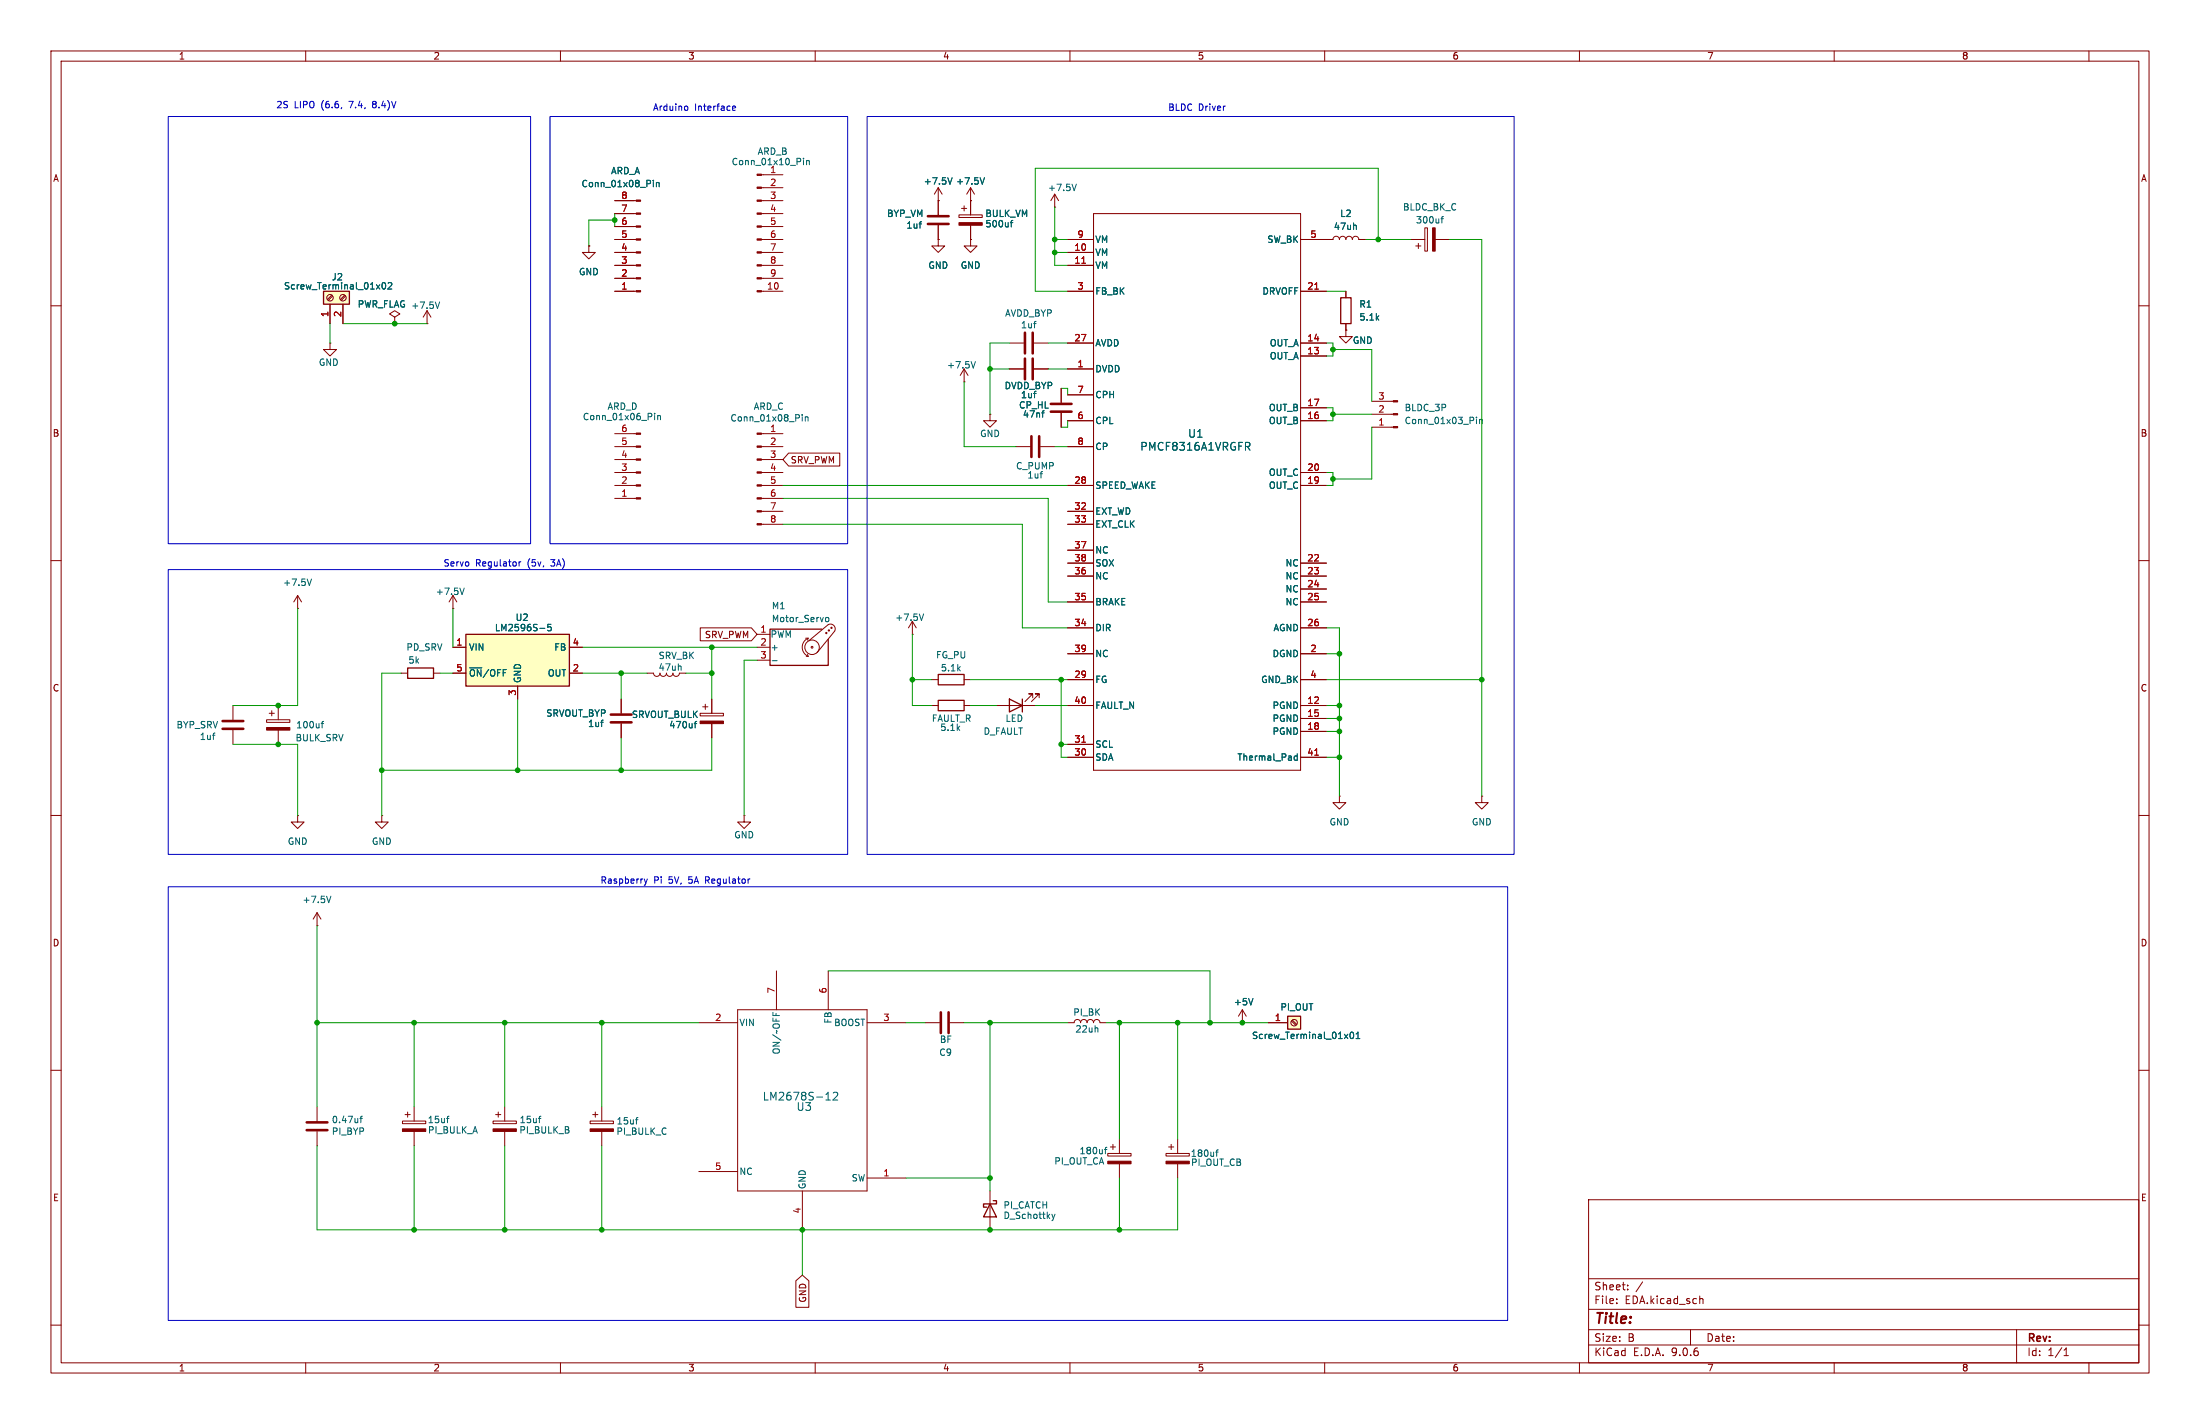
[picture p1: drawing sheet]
<svg xmlns="http://www.w3.org/2000/svg" width="432mm" height="279mm" viewBox="0 0 432 279" stroke-linecap="round" stroke-linejoin="round" font-family="sans-serif">
<g fill="none" stroke="#840000" stroke-width=".2">
<path d="M10 10h411.8v259.4h-411.8zM12 12h407.8v255.4h-407.8zM60 10v2M110 10v2M160 10v2M210 10v2M260 10v2M310 10v2M360 10v2M410 10v2M190.5 47v1.3h1.3l-1.3 1.2-1.3-1.2h1.3M190.5 47h.1"/>
<path d="M276.9 47h2.8M277.9 48.3h1M278.4 47.8v1M279.7 44.7h.5v4.6h-.5zM281.7 47h2.8M10 60h2M419.8 60h2M10 110h2M419.8 110h2M52.8 140h1M53.3 139.4v1.1M54.6 138.4v2.8"/>
<path d="M121.9 137.2v2.8M127 132.1h1.3a.64 .64 0 0 0 .6 .6 .64 .64 0 0 0 .6-.6 .64 .64 0 0 0 .7 .6 .64 .64 0 0 0 .6-.6 .64 .64 0 0 0 .6 .6 .64 .64 0 0 0 .7-.6 .64 .64 0 0 0 .6 .6 .64 .64 0 0 0 .6-.6h1.3M137.4 140h4.6v.5h-4.6zM137.9 138.7h1M138.4 138.2v1M139.7 137.2v2.8M182.9 138.4h1.2M182.9 133.4h1.2M189.2 138.4h1.3M189.2 133.4h1.3M195.6 138.4h7.6M202.7 136.9v-.8h-.8h.8l-1.5 1.6"/>
<path d="M204 136.9v-.8h-.8h.8l-1.6 1.6M10 160h2M52.3 141.2h4.6v.5h-4.6zM54.6 143.3v2.8M121.9 142v2.8M139.7 142v2.8M262.9 156.2v1.3h1.3l-1.3 1.3-1.3-1.3h1.3M262.9 156.2h.1M290.8 156.2v1.3h1.3l-1.3 1.3-1.2-1.3h1.2M290.8 156.2h.1M419.8 160h2M62.2 179.1l-.7 1.2"/>
<path d="M62.2 179.1l.8 1.2M62.2 179.1v2.5M146 160v1.3h1.3l-1.3 1.3-1.2-1.3h1.2M146 160h.1M62.2 181.6h.1M144.8 198.1h25.4v35.6h-25.4zM152.4 190.5v7.6M162.6 190.5v7.6M10 210h2M62.2 217.2v2.8M79 220h4.6v.5h-4.6zM79.5 218.7h1"/>
<path d="M80 218.2v1M81.3 217.2v2.8M96.8 220h4.5v.5h-4.5zM97.3 218.7h1M97.8 218.2v1M99.1 217.2v2.8M115.8 220h4.6v.5h-4.6zM116.3 218.7h1M116.8 218.2v1M118.1 217.2v2.8M137.2 200.7h7.6M170.2 200.7h7.6"/>
<path d="M181.6 200.7h2.8M186.4 200.7h2.8M419.8 210h2M62.2 222v2.8M81.3 222v2.8M99.1 222v2.8M118.1 222v2.8M137.2 229.9h7.6M157.5 233.7v7.6M170.2 231.1h7.6M194.3 233.7v7.6M217.4 226.3h4.6v.5h-4.6z"/>
<path d="M217.9 225h1M218.4 224.5v1.1M219.7 223.5v2.8M219.7 228.3v2.8M311.8 235.4h108v32h-108zM10 260h2M311.8 256.9h108M311.8 250.9h108M317.3 255.6v.2M317.3 254.9v.1M319.5 252.9v.2M319.5 252.2v.1"/>
<path d="M322.4 251.5l-1.3 1.9M333.6 254.9l.2-.1 .4 .1 .1 .9M419.8 260h2M60 267.4v2M110 267.4v2M160 267.4v2M210 267.4v2M260 267.4v2M310 267.4v2M311.8 263.9h108M311.8 260.9h108M331.8 260.9v3"/>
<path d="M360 267.4v2M395.8 260.9v6.5M405.1 266h.9M405.1 264.9l.4-.4v1.5M410 267.4v2"/>
</g>
<path d="M119.9 140.2h4.1M119.9 141.7h4.1M184.7 198.6v4.1M186.2 198.6v4.1M60.2 221.7h4.1M60.2 220.2h4.1" fill="none" stroke="#840000" stroke-width=".51"/>
<g fill="none" stroke="#006464" stroke-width=".2">
<path d="M282.8 42.9h.5M283.3 42.5l-.3 .2v1.1M133.5 130.7l.2 .2v.6M63 142h.5M63.5 141.5l-.3 .2v1.1M117.9 141.7h.5M136.3 142h.4M136.4 141.7v1.1M65 175.8l-.5 1.3M151.7 198.7v.6M70.6 219.4h.5M71.1 219l-.3 .2v1.1"/>
<path d="M87.6 219.4h.5M88.1 219l-.2 .1M105.7 219.4h.5M106.2 219l-.3 .1M124.7 219.7h.5M125.2 219.3h-.2M162.1 215.8h.9M162.4 214.5l.1-.2v1.5M163.6 214.5l.5-.2 .2 .2 .1 .2-.9 1.1h.9M206.5 238.2l.3 .9M206.8 239.1l-.3 .4M207.1 238.2l-.3 .9"/>
<path d="M216.8 225.5h.5M217.3 225.1l-.3 .2v1.1"/>
</g>
<g fill="#840000" stroke="#840000" stroke-width=".2">
<path d="M52.3 142.7h4.6v.6h-4.6z"/>
<path d="M137.4 141.5h4.6v.5h-4.6z"/>
<path d="M79 221.5h4.6v.5h-4.6z"/>
<path d="M217.4 227.8h4.6v.5h-4.6z"/>
<path d="M96.8 221.5h4.5v.5h-4.5z"/>
<path d="M115.8 221.5h4.6v.5h-4.6z"/>
<path d="M281.2 44.7h.5v4.6h-.5z"/>
</g>
<path d="M184.1 137.4h5.1v2h-5.1zM184.1 132.3h5.1v2.1h-5.1zM198.1 137.2l2.6 1.2-2.6 1.3zM200.7 137.2v2.5M194.3 236.2l1.3 2.6h-2.6zM194.9 235.6h.7v.6h-2.6v.7h.7" fill="none" stroke="#840000" stroke-width=".25"/>
<path d="M252.7 199.4h2.6v2.5h-2.6z" fill="#ffffc2"/>
<path d="M263.1 58.4h2.1v5.1h-2.1zM80 131.1h5.1v2h-5.1zM161.3 123.4h-10.2v7.2h11.5v-5.1M252.7 199.4h2.6v2.5h-2.6z" fill="none" stroke="#840000" stroke-width=".25"/>
<g fill="none" stroke="#840000" stroke-width=".2">
<path d="M184.1 39.4h.1M184.1 36.8l-.7 1.3M184.1 36.8l.8 1.3M184.1 36.8v5.4M190.5 39.4h.1M190.5 36.8l-.8 1.3M190.5 36.8l.8 1.3M190.5 36.8v5.4M184.1 47v1.3h1.3l-1.3 1.2-1.2-1.2h1.2M184.1 47h.1M184.1 44.2v2.8M188.2 42.2h4.6v.5h-4.6z"/>
<path d="M188.7 40.9h1M189.2 40.4v1M190.5 44.2v2.8M264.2 57.2v1.2M189.2 74.9h.1M189.2 72.4l-.7 1.3M189.2 72.4l.8 1.3M189.2 72.4v2.5M198.1 67.3h2.8M198.1 72.4h2.8M202.9 67.3h2.8M202.9 72.4h2.8"/>
<path d="M264.2 64.8v1.2h1.2l-1.2 1.3-1.3-1.3h1.3M264.2 64.8h.1M264.2 63.5v1.3M269.2 78.7h4.3M194.3 81.3v1.3h1.3l-1.3 1.2-1.3-1.2h1.3M194.3 81.3h.1M199.4 87.6h2.8M204.2 87.6h2.8M269.2 83.8h4.3M269.2 81.3h4.3M58.4 119.4h.1M58.4 116.8l-.7 1.3"/>
<path d="M58.4 116.8l.8 1.3M58.4 116.8v2.6M45.7 138.4v2.8M78.7 132.1h1.3M85.1 132.1h1.3M148.6 124.5h2.5M148.6 127h2.5M148.6 129.5h2.5M158.1 125.2h.5M158.2 128.8h.4M158.5 128.4l.1 .4M158.6 125.2a1.94 1.94 0 0 0-1.1 1.8 1.94 1.94 0 0 0 1.1 1.8"/>
<path d="M158.6 125.2l-.1 .4M163.8 123.8a.94 .94 0 0 0-.1-1.1 .94 .94 0 0 0-1.1-.1l-3.9 3.1M163.8 123.8l-3.4 4.2M179.1 124.5h.1M179.1 121.9l-.8 1.3M179.1 121.9l.7 1.3M179.1 121.9v2.6M45.7 143.3v2.8M58.4 160v1.3h1.3l-1.3 1.3-1.3-1.3h1.3M58.4 160h.1M74.9 160v1.3h1.3l-1.3 1.3-1.2-1.3h1.2M74.9 160h.1"/>
<path d="M243.8 198.1l-.7 1.3M243.8 198.1l.8 1.3M243.8 198.1v2.6M209.5 200.7l1.3-.1a.63 .63 0 0 1 .7-.6 .63 .63 0 0 1 .6 .7v-.1a.63 .63 0 0 1 .6-.6 .63 .63 0 0 1 .7 .7v-.1a.63 .63 0 0 1 .6-.6 .63 .63 0 0 1 .6 .7v-.1a.63 .63 0 0 1 .7-.6 .63 .63 0 0 1 .6 .7h1.3M243.8 200.7h.1M248.9 200.7h3.8M253.5 200.3l.8 .9M253.6 200.2l.9 .8M228.9 226.3h4.5v.5h-4.5zM229.4 225h1M229.9 224.5v1.1M231.1 223.5v2.8"/>
<path d="M231.1 228.3v2.8"/>
<circle cx="159.4" cy="127" r=".18"/>
<circle cx="159.4" cy="127" r="1.42"/>
<circle cx="162.2" cy="124.2" r=".13"/>
<circle cx="162.7" cy="123.7" r=".13"/>
<circle cx="163.2" cy="123.2" r=".13"/>
<circle cx="254" cy="200.7" r=".63"/>
</g>
<g fill="none" stroke="#006464" stroke-width=".2">
<path d="M186.9 34.9l-.5 1.2M193.2 34.9l-.4 1.2M180.4 43.9h.5M198.3 43.7h.5M198.5 43.4v1.1M191.4 70.9l-.4 1.3M202.9 63.5h.5M289.8 81.9v.1M289.8 82.3v.8M290.4 82.3v.8M290.4 82.4l.5-.1v.8M61.1 113.6l-.4 1.3"/>
<path d="M151.6 129.6h.9M162 121.4l.3-.3 .4 .3-.1 .5-.3 .1-.3-.3M181.3 120.5l-.4 1.2M41.7 144.3h.5M245.9 195.9l-.4 1.3M215.3 201.7l.2 .1v.7M263.9 202.9l.6 .9M264.5 202.9l-.6 .9M265.1 202.6l.2-.1a.68 .68 0 0 1 .4 .6 .68 .68 0 0 1-.4 .7l-.3-.5zM266.2 203.8h.7M266.2 202.9l.3-.4v1.3M238.6 226h.5"/>
<path d="M239.1 225.6l-.3 .2v1.1"/>
</g>
<g fill="#840000" stroke="#840000" stroke-width=".2">
<path d="M273.5 83.7h.8v.2h-.8z"/>
<path d="M273.5 81.2h.8v.2h-.8z"/>
<path d="M273.5 78.6h.8v.3h-.8z"/>
<path d="M228.9 227.8h4.5v.5h-4.5z"/>
<path d="M188.2 43.7h4.6v.5h-4.6z"/>
</g>
<path d="M182.1 43.9h4.1M182.1 42.4h4.1M201.2 65.3v4M201.2 70.4v4M202.7 65.3v4M202.7 70.4v4M202.4 85.6v4.1M204 85.6v4.1M43.7 143h4.1M43.7 141.5h4.1" fill="none" stroke="#840000" stroke-width=".51"/>
<path d="M91.4 124.5h20.4v10.1h-20.4z" fill="#ffffc2"/>
<path d="M91.4 124.5h20.4v10.1h-20.4z" fill="none" stroke="#840000" stroke-width=".25"/>
<path d="M77.5 62.2l1-.6-1-.6-1 .6 1 .6v1.3M77.5 63.5h.1M88.9 119.4h.1M88.9 116.8l-.8 1.3M88.9 116.8l.8 1.3M88.9 116.8v2.6M88.9 127h2.5M88.9 132.1h2.5M101.6 134.6v2.6M111.8 127h2.5M111.8 132.1h2.5" fill="none" stroke="#840000" stroke-width=".2"/>
<path d="M91.1 115.4l-.4 1.3M106 123.3h.9M108.1 122.5h-.6v.6l.2-.1h.4l.1 .2-.1 .4-.1 .2-.5-.2" fill="none" stroke="#006464" stroke-width=".2"/>
<path d="M63.5 57.2h5.1v2.5h-5.1z" fill="#ffffc2"/>
<path d="M63.5 57.2h5.1v2.5h-5.1z" fill="none" stroke="#840000" stroke-width=".25"/>
<g fill="none" stroke="#840000" stroke-width=".2">
<path d="M120.6 39.4h4.3M149.5 34.3h4.2M149.5 36.8h4.2M149.5 39.4h4.2M184.1 39.4h.1M184.1 39.4v2.8M190.5 39.4h.1M190.5 39.4v2.8M207 38.1l-.8 1.3M207 38.1l.8 1.3M207 38.1v2.5M64.8 59.7v3.8"/>
<path d="M65.1 57.9l-.8 .9M65.3 58.1l-.9 .9M67.3 59.7v3.8M67.6 57.9l-.8 .9M67.8 58.1l-.8 .9M115.6 48.3v1.2h1.2l-1.2 1.3-1.3-1.3h1.3M115.6 48.3h.1M120.6 41.9h4.3M120.6 44.5h4.3M120.6 47h4.3M120.6 49.5h4.3M120.6 52.1h4.3"/>
<path d="M120.6 54.6h4.3M120.6 57.2h4.3M149.5 41.9h4.2M149.5 44.5h4.2M149.5 47h4.2M149.5 49.5h4.2M149.5 52.1h4.2M149.5 54.6h4.2M149.5 57.2h4.2M184.1 47h.1M184.1 44.2v2.8M190.5 47h.1"/>
<path d="M190.5 44.2v2.8M207 40.6h.1M209.5 47h5.1M209.5 49.5h5.1M209.5 52.1h5.1M209.5 57.2h5.1M214.6 41.9h40.7v109.2h-40.7zM255.3 47l6.3-.1a.63 .63 0 0 1 .7-.5 .63 .63 0 0 1 .6 .6v-.1a.63 .63 0 0 1 .7-.5 .63 .63 0 0 1 .6 .6v-.1a.63 .63 0 0 1 .6-.5 .63 .63 0 0 1 .6 .6v-.1a.63 .63 0 0 1 .7-.5 .63 .63 0 0 1 .6 .6h1.3M255.3 57.2h5M264.2 57.2v1.2M64.8 67.3v1.3h1.2l-1.2 1.3-1.3-1.3h1.3M64.8 67.3h.1"/>
<path d="M77.5 63.5h.1M83.8 63.5h.1M83.8 61l-.7 1.2M83.8 61l.8 1.2M83.8 61v2.5M198.1 72.4h2.8M202.9 72.4h2.8M208.3 76.2v2.8M209.5 67.3h5.1M209.5 72.4h5.1M209.5 77.5h5.1M255.3 67.3h5"/>
<path d="M255.3 69.9h5M264.2 64.8h.1M264.2 63.5v1.3M120.6 97.8h4.3M120.6 95.3h4.3M120.6 92.7h4.3M120.6 90.2h4.3M120.6 87.6h4.3M120.6 85.1h4.3M149.5 97.8h4.2M149.5 95.3h4.2M149.5 92.7h4.2"/>
<path d="M149.5 90.2h4.2M149.5 87.6h4.2M149.5 85.1h4.2M154.8 88.9h10v2.5h-10l-1.1-1.2zM208.3 81v2.8M209.5 95.3h5.1M209.5 87.6h5.1M209.5 82.6h5.1M255.3 95.3h5M255.3 92.7h5M255.3 82.6h5M255.3 80h5"/>
<path d="M149.5 100.3h4.2M149.5 102.9h4.2M209.5 100.3h5.1M209.5 102.9h5.1M209.5 108h5.1M209.5 110.5h5.1M209.5 113h5.1M209.5 118.1h5.1M255.3 110.5h5M255.3 113h5M255.3 118.1h5M255.3 115.6h5"/>
<path d="M88.9 127h2.5M88.9 132.1h2.5M101.6 134.6v2.6M111.8 127h2.5M111.8 132.1h2.5M121.9 137.2v2.8M137.4 123.2h10.1l1.1 1.3-1.1 1.2h-10.1zM139.7 137.2v2.8M209.5 123.2h5.1M209.5 128.3h5.1M209.5 133.4h5.1M209.5 138.4h5.1"/>
<path d="M255.3 123.2h5M255.3 128.3h5M255.3 133.4h5M255.3 138.4h5M121.9 142v2.8M139.7 142v2.8M209.5 146.1h5.1M209.5 148.6h5.1M255.3 148.6h5M255.3 141h5M255.3 143.5h5M243.8 200.7h.1"/>
<path d="M248.9 200.7h3.8M156.2 251.3l1.3-1.1 1.3 1.1v5.2h-2.6z"/>
<circle cx="64.8" cy="58.4" r=".63"/>
<circle cx="67.3" cy="58.4" r=".63"/>
</g>
<g fill="none" stroke="#006464" stroke-width=".2">
<path d="M128.2 35.4v.1M128.2 35.8v.8M128.8 35.8v.8M128.8 35.9h.5l.1 .7M157.7 31.1v.1M157.7 31.5v.8M158.3 31.5v.8M158.3 31.6l.5-.1 .1 .8M186.9 34.9l-.5 1.2M193.2 34.9l-.4 1.2M211.3 36.1l-.5 1.3M75.1 55.5l.2-.1a.68 .68 0 0 1 .4 .7 .68 .68 0 0 1-.4 .6 .84 .84 0 0 1-.2-1.2z"/>
<path d="M76.2 55.6l.5-.2 .2 .4-.8 .9h.8M86.3 59.3l-.4 1.2M180.4 43.9h.5M198.3 43.7h.5M198.5 43.4v1.1M266 44.2l.2 .2v.6M128.5 81.1v.1M128.5 81.5v.9M129.1 81.5v.9M129.1 81.6h.5v.8M157.4 81.4v.1M157.4 81.8v.8"/>
<path d="M158.1 81.8v.8M158.1 81.9l.4-.1 .1 .8M244.8 87.6l.5 .7M245 86.8l.3 .3v.4l-.3 .1M106 123.3h.9M108.1 122.5h-.6v.6l.2-.1h.4l.1 .2-.1 .4-.1 .2-.5-.2M117.9 141.7h.5M136.3 142h.4M136.4 141.7v1.1M254.6 147.9v1.3M254.6 148.4l-.3-.1-.3 .3 .1 .5h.5M245.9 195.9l-.4 1.3"/>
<path d="M263.9 202.9l.6 .9M264.5 202.9l-.6 .9M265.1 202.6l.2-.1a.68 .68 0 0 1 .4 .6 .68 .68 0 0 1-.4 .7l-.3-.5zM266.2 203.8h.7M266.2 202.9l.3-.4v1.3"/>
</g>
<g fill="#840000" stroke="#840000" stroke-width=".2">
<path d="M148.6 34.2h.9v.2h-.9z"/>
<path d="M148.6 36.7h.9v.3h-.9z"/>
<path d="M148.6 39.2h.9v.3h-.9z"/>
<path d="M148.6 41.8h.9v.2h-.9z"/>
<path d="M148.6 44.3h.9v.3h-.9z"/>
<path d="M148.6 46.9h.9v.2h-.9z"/>
<path d="M148.6 49.4h.9v.3h-.9z"/>
<path d="M148.6 51.9h.9v.3h-.9z"/>
<path d="M148.6 54.5h.9v.2h-.9z"/>
<path d="M148.6 57h.9v.3h-.9z"/>
<path d="M124.9 97.7h.8v.2h-.8z"/>
<path d="M124.9 95.1h.8v.3h-.8z"/>
<path d="M124.9 92.6h.8v.2h-.8z"/>
<path d="M124.9 90h.8v.3h-.8z"/>
<path d="M124.9 87.5h.8v.3h-.8z"/>
<path d="M124.9 85h.8v.2h-.8z"/>
<path d="M124.9 57h.8v.3h-.8z"/>
<path d="M124.9 54.5h.8v.2h-.8z"/>
<path d="M124.9 51.9h.8v.3h-.8z"/>
<path d="M124.9 49.4h.8v.3h-.8z"/>
<path d="M124.9 46.9h.8v.2h-.8z"/>
<path d="M124.9 44.3h.8v.3h-.8z"/>
<path d="M124.9 41.8h.8v.2h-.8z"/>
<path d="M124.9 39.2h.8v.3h-.8z"/>
<path d="M148.6 85h.9v.2h-.9z"/>
<path d="M148.6 87.5h.9v.3h-.9z"/>
<path d="M148.6 90h.9v.3h-.9z"/>
<path d="M148.6 92.6h.9v.2h-.9z"/>
<path d="M148.6 95.1h.9v.3h-.9z"/>
<path d="M148.6 97.7h.9v.2h-.9z"/>
<path d="M148.6 100.2h.9v.3h-.9z"/>
<path d="M148.6 102.7h.9v.3h-.9z"/>
</g>
<path d="M212.3 51.7h.8M258.1 56.7h.7M212.3 145.6h.8M258.1 148.2h.7" fill="none" stroke="#a90000" stroke-width=".2"/>
<path d="M206.2 79.2h4.1M206.2 80.8h4.1" fill="none" stroke="#840000" stroke-width=".51"/>
<g fill="none" stroke="#009600" stroke-width=".2">
<path d="M120.6 43.2h-5v5.1M120.6 41.9v2.6M207 49.5h2.5M207 47h2.5M207 40.6v11.5h2.5M260.3 57.2h3.9M268 47h8.9M270.5 47v-14h-67.3v24.2h6.3M284.5 47h6.3v109.2M64.8 63.5v3.8M67.3 63.5h16.5M189.2 74.9v12.7h10.2"/>
<path d="M194.3 72.4h3.8M198.1 67.3h-3.8v14M205.7 67.3h3.8M205.7 72.4h3.8M208.3 76.2h1.2v1.3M260.3 67.3h1.3v2.6h-1.3M261.6 68.6h7.6v10.1M153.7 95.3h55.8M153.7 97.8h52v20.3h3.8M207 87.6h2.5M209.5 82.6v1.2h-1.2M260.3 92.7h1.3v2.6h-1.3"/>
<path d="M260.3 80h1.3v2.6h-1.3M261.6 81.3h7.6M269.2 83.8v10.2h-7.6M58.4 119.4v19h-12.7M88.9 119.4v7.6M153.7 102.9h47v20.3h8.8M78.7 132.1h-3.8v27.9M86.4 132.1h2.5M101.6 137.2v13.9M114.3 132.1h12.7M114.3 127h34.3M121.9 132.1v5.1"/>
<path d="M134.6 132.1h5.1M139.7 127v10.2M148.6 129.5h-2.6v30.5M179.1 124.5v13.9h3.8M179.1 133.4h3.8M190.5 138.4h5.1M190.5 133.4h19M203.2 138.4h6.3M208.3 133.4v15.2h1.2M260.3 123.2h2.6v33M260.3 138.4h2.6M260.3 133.4h30.5"/>
<path d="M260.3 128.3h2.6M45.7 146.1h12.7v13.9M121.9 144.8v6.3M139.7 144.8v6.3h-64.8M208.3 146.1h1.2M260.3 141h2.6M260.3 148.6h2.6M260.3 143.5h2.6M62.2 181.6v35.6M162.6 190.5h74.9v10.2M62.2 200.7h75M81.3 200.7v16.5"/>
<path d="M99.1 200.7v16.5M118.1 200.7v16.5M177.8 200.7h3.8M189.2 200.7h20.3M194.3 200.7v33M217.2 200.7h31.7M219.7 200.7v22.8M231.1 200.7v22.8M62.2 224.8v16.5h168.9v-10.2M81.3 224.8v16.5M99.1 224.8v16.5M118.1 224.8v16.5"/>
<path d="M177.8 231.1h16.5M219.7 231.1v10.2M157.5 241.3v8.9"/>
</g>
<g fill="none" stroke="#0000c2" stroke-width=".2">
<path d="M33 22.9h71.1v83.8h-71.1zM107.9 22.9h58.5v83.8h-58.5zM134.6 20.8l.4 .3-.1 .4-.3 .2M143.8 21.2l.6-.1-.1-.2-.3-.1-.2 .2v.6h.5M170.2 22.9h127v144.7h-127zM33 111.8h133.4v55.8h-133.4zM101.9 110.2v.9M102.2 110.2l-.3 .3M33 174h262.9v85.1h-262.9zM126.4 172.5l.4 .8M126.8 173.3l-.4 .4M127.1 172.5l-.3 .8"/>
<path d="M147.1 172.5h.1"/>
</g>
<g fill="#009600" stroke="#009600" stroke-width=".2">
<circle cx="139.7" cy="127" r=".46"/>
<circle cx="121.9" cy="151.1" r=".46"/>
<circle cx="179.1" cy="133.4" r=".46"/>
<circle cx="139.7" cy="132.1" r=".46"/>
<circle cx="121.9" cy="132.1" r=".46"/>
<circle cx="194.3" cy="231.1" r=".46"/>
<circle cx="194.3" cy="200.7" r=".46"/>
<circle cx="219.7" cy="200.7" r=".46"/>
<circle cx="243.8" cy="200.7" r=".46"/>
<circle cx="237.5" cy="200.7" r=".46"/>
<circle cx="231.1" cy="200.7" r=".46"/>
<circle cx="219.7" cy="241.3" r=".46"/>
<circle cx="194.3" cy="241.3" r=".46"/>
<circle cx="81.3" cy="241.3" r=".46"/>
<circle cx="99.1" cy="241.3" r=".46"/>
<circle cx="81.3" cy="200.7" r=".46"/>
<circle cx="99.1" cy="200.7" r=".46"/>
<circle cx="118.1" cy="241.3" r=".46"/>
<circle cx="118.1" cy="200.7" r=".46"/>
<circle cx="62.2" cy="200.7" r=".46"/>
<circle cx="157.5" cy="241.3" r=".46"/>
<circle cx="290.8" cy="133.4" r=".46"/>
<circle cx="208.3" cy="133.4" r=".46"/>
<circle cx="208.3" cy="146.1" r=".46"/>
<circle cx="262.9" cy="141" r=".46"/>
<circle cx="262.9" cy="138.4" r=".46"/>
<circle cx="262.9" cy="143.5" r=".46"/>
<circle cx="262.9" cy="148.6" r=".46"/>
<circle cx="207" cy="49.5" r=".46"/>
<circle cx="194.3" cy="72.4" r=".46"/>
<circle cx="207" cy="47" r=".46"/>
<circle cx="261.6" cy="94" r=".46"/>
<circle cx="261.6" cy="68.6" r=".46"/>
<circle cx="261.6" cy="81.3" r=".46"/>
<circle cx="270.5" cy="47" r=".46"/>
<circle cx="54.6" cy="146.1" r=".46"/>
<circle cx="54.6" cy="138.4" r=".46"/>
<circle cx="74.9" cy="151.1" r=".46"/>
<circle cx="101.6" cy="151.1" r=".46"/>
<circle cx="120.6" cy="43.2" r=".46"/>
<circle cx="77.5" cy="63.5" r=".46"/>
<circle cx="262.9" cy="128.3" r=".46"/>
</g>
<text font-size="2.8" fill="#840000" x="312.8" y="260.3">Title:</text>
<g font-size="2.1" fill="#006464">
<text x="223.7" y="88.6">PMCF8316A1VRGFR</text>
<text x="233.1" y="86.1">U1</text>
<text x="149.6" y="216.1">LM2678S-12</text>
<text x="156.3" y="218.2">U3</text>
</g>
<g font-size="2.1" fill="#840000">
<text x="312.8" y="256.1">File:</text>
<text x="312.8" y="253.4">Sheet:</text>
<text x="318.9" y="256.1">EDA.kicad_sch</text>
<text x="312.8" y="263.5">Size:</text>
<text x="319.5" y="263.5">B</text>
<text x="334.8" y="263.5">Date:</text>
<text x="397.8" y="263.7">Rev:</text>
<text x="312.8" y="266.3">KiCad</text>
<text x="320.5" y="266.3">E.D.A.</text>
<text x="328.1" y="266.3">9.0.6</text>
<text x="397.8" y="266.3">Id:</text>
<text x="401.9" y="266.3">1/1</text>
</g>
<g font-size="1.8" fill="#840000">
<text x="35" y="11.9">1</text>
<text x="85" y="11.9">2</text>
<text x="135" y="11.9">3</text>
<text x="185" y="11.9">4</text>
<text x="235" y="11.9">5</text>
<text x="285" y="11.9">6</text>
<text x="335" y="11.9">7</text>
<text x="385" y="11.9">8</text>
<text x="10.3" y="35.9">A</text>
<text x="420.1" y="35.9">A</text>
<text x="10.3" y="85.9">B</text>
<text x="420.1" y="85.9">B</text>
<text x="155.1" y="91.1">SRV_PWM</text>
<text x="138.2" y="125.4">SRV_PWM</text>
<text x="10.3" y="135.9">C</text>
<text x="420.1" y="135.9">C</text>
<text x="10.3" y="185.9">D</text>
<text x="420.1" y="185.9">D</text>
<text x="10.3" y="235.9">E</text>
<text x="420.1" y="235.9">E</text>
<text x="158.4" y="255.7" transform="rotate(-90 158.4 255.7)">GND</text>
<text x="35" y="269.3">1</text>
<text x="85" y="269.3">2</text>
<text x="135" y="269.3">3</text>
<text x="185" y="269.3">4</text>
<text x="235" y="269.3">5</text>
<text x="285" y="269.3">6</text>
<text x="335" y="269.3">7</text>
<text x="385" y="269.3">8</text>
</g>
<g font-size="1.8" fill="#0000c2">
<text x="54.1" y="21.4">2S</text>
<text x="57.7" y="21.4">LIPO</text>
<text x="63.1" y="21.4">(6.6,</text>
<text x="68.8" y="21.4">7.4,</text>
<text x="73.6" y="21.4">8.4)V</text>
<text x="128.1" y="21.9">Arduino</text>
<text x="136.3" y="21.9">Interface</text>
<text x="229.2" y="21.9">BLDC</text>
<text x="235.2" y="21.9">Driver</text>
<text x="87" y="111.4">Servo</text>
<text x="93.3" y="111.4">Regulator</text>
<text x="103.6" y="111.4">(5v,</text>
<text x="108.4" y="111.4">3A)</text>
<text x="117.8" y="173.6">Raspberry</text>
<text x="128.3" y="173.6">Pi</text>
<text x="131.4" y="173.6">5V,</text>
<text x="135.4" y="173.6">5A</text>
<text x="138.9" y="173.6">Regulator</text>
</g>
<g font-size="1.8" fill="#006464">
<text x="119.8" y="34.4">ARD_A</text>
<text x="143.5" y="32.6">Conn_01x10_Pin</text>
<text x="148.6" y="30.6">ARD_B</text>
<text x="151.1" y="34">1</text>
<text x="114" y="36.9">Conn_01x08_Pin</text>
<text x="181.2" y="36.4">+7.5V</text>
<text x="187.6" y="36.4">+7.5V</text>
<text x="205.6" y="37.7">+7.5V</text>
<text x="275.3" y="41.5">BLDC_BK_C</text>
<text x="174" y="42.8">BYP_VM</text>
<text x="177.8" y="45.1">1uf</text>
<text x="193.3" y="42.8">BULK_VM</text>
<text x="193.3" y="44.8">500uf</text>
<text x="214.9" y="47.9">VM</text>
<text x="248.6" y="47.9">SW_BK</text>
<text x="261.7" y="45.3">47uh</text>
<text x="262.9" y="42.8">L2</text>
<text x="277.8" y="44">300uf</text>
<text x="182.1" y="52.9">GND</text>
<text x="188.5" y="52.9">GND</text>
<text x="214.9" y="50.4">VM</text>
<text x="214.9" y="52.9">VM</text>
<text x="55.6" y="57">Screw_Terminal_01x02</text>
<text x="65" y="55.2">J2</text>
<text x="113.5" y="54.2">GND</text>
<text x="214.9" y="58">FB_BK</text>
<text x="247.7" y="58">DRVOFF</text>
<text x="70.1" y="60.6">PWR_FLAG +7.5V</text>
<text x="70.1" y="60.6">PWR_FLAG</text>
<text x="197.2" y="62.3">AVDD_BYP</text>
<text x="200.3" y="64.6">1uf</text>
<text x="266.7" y="60.6">R1</text>
<text x="266.7" y="63.1">5.1k</text>
<text x="62.5" y="72">GND</text>
<text x="214.9" y="68.2">AVDD</text>
<text x="249.1" y="68.2">OUT_A</text>
<text x="249.1" y="70.7">OUT_A</text>
<text x="265.4" y="67.7">GND</text>
<text x="185.8" y="72.5">+7.5V</text>
<text x="197.1" y="76.6">DVDD_BYP</text>
<text x="214.9" y="73.3">DVDD</text>
<text x="114.3" y="82.7">Conn_01x06_Pin</text>
<text x="119.1" y="80.6">ARD_D</text>
<text x="143.3" y="82.9">Conn_01x08_Pin</text>
<text x="147.8" y="80.6">ARD_C</text>
<text x="199.9" y="80.4">CP_HL</text>
<text x="200.3" y="78.3">1uf</text>
<text x="200.7" y="82.1">47nf</text>
<text x="214.9" y="78.3">CPH</text>
<text x="214.9" y="83.4">CPL</text>
<text x="248.9" y="80.9">OUT_B</text>
<text x="248.9" y="83.4">OUT_B</text>
<text x="275.6" y="83.4">Conn_01x03_Pin</text>
<text x="275.6" y="80.9">BLDC_3P</text>
<text x="192.3" y="86">GND</text>
<text x="214.9" y="88.5">CP</text>
<text x="199.3" y="92.3">C_PUMP</text>
<text x="201.6" y="94.1">1uf</text>
<text x="248.9" y="93.6">OUT_C</text>
<text x="214.9" y="96.1">SPEED_WAKE</text>
<text x="214.9" y="101.2">EXT_WD</text>
<text x="248.9" y="96.1">OUT_C</text>
<text x="214.9" y="103.7">EXT_CLK</text>
<text x="214.9" y="108.8">NC</text>
<text x="214.9" y="111.4">SOX</text>
<text x="214.9" y="113.9">NC</text>
<text x="252.2" y="111.4">NC</text>
<text x="252.2" y="113.9">NC</text>
<text x="55.5" y="115.2">+7.5V</text>
<text x="85.4" y="116.9">+7.5V</text>
<text x="151.4" y="119.7">M1</text>
<text x="214.9" y="119">BRAKE</text>
<text x="252.2" y="116.4">NC</text>
<text x="252.2" y="119">NC</text>
<text x="97" y="124.1">LM2596S-5</text>
<text x="101.1" y="122">U2</text>
<text x="151.2" y="125.3">PWM</text>
<text x="151.4" y="122.3">Motor_Servo</text>
<text x="175.6" y="122">+7.5V</text>
<text x="214.9" y="124.1">DIR</text>
<text x="249.9" y="124.1">AGND</text>
<text x="79.7" y="127.9">PD_SRV</text>
<text x="80.1" y="130.4">5k</text>
<text x="91.9" y="127.9">VIN</text>
<text x="108.7" y="127.9">FB</text>
<text x="129.2" y="129.5">SRV_BK</text>
<text x="129.2" y="131.8">47uh</text>
<text x="151.2" y="127.9">+</text>
<text x="183.6" y="129.4">FG_PU</text>
<text x="184.6" y="131.9">5.1k</text>
<text x="214.9" y="129.1">NC</text>
<text x="249.7" y="129.1">DGND</text>
<text x="91.9" y="132.9">~{ON}/OFF</text>
<text x="102.5" y="134.1" transform="rotate(-90 102.5 134.1)">GND</text>
<text x="107.4" y="132.9">OUT</text>
<text x="214.9" y="134.2">FG</text>
<text x="247.4" y="134.2">GND_BK</text>
<text x="34.5" y="143.1">BYP_SRV</text>
<text x="58" y="143.1">100uf</text>
<text x="107.1" y="140.8">SRVOUT_BYP</text>
<text x="115.3" y="142.8">1uf</text>
<text x="123.9" y="141.1">SRVOUT_BULK</text>
<text x="131.3" y="143.1">470uf</text>
<text x="182.8" y="141.8">FAULT_R</text>
<text x="184.5" y="143.6">5.1k</text>
<text x="197.3" y="141.8">LED</text>
<text x="214.9" y="139.3">FAULT_N</text>
<text x="249.7" y="139.3">PGND</text>
<text x="249.7" y="141.8">PGND</text>
<text x="39.1" y="145.4">1uf</text>
<text x="57.9" y="145.6">BULK_SRV</text>
<text x="193" y="144.4">D_FAULT</text>
<text x="214.9" y="146.9">SCL</text>
<text x="214.9" y="149.5">SDA</text>
<text x="242.8" y="149.5">Thermal_Pad</text>
<text x="249.7" y="144.4">PGND</text>
<text x="56.4" y="166">GND</text>
<text x="72.9" y="166">GND</text>
<text x="144" y="164.7">GND</text>
<text x="260.9" y="162.2">GND</text>
<text x="288.8" y="162.2">GND</text>
<text x="59.3" y="177.4">+7.5V</text>
<text x="242.1" y="197.5">+5V</text>
<text x="145" y="201.5">VIN</text>
<text x="163.4" y="200.9" transform="rotate(-90 163.4 200.9)">FB</text>
<text x="163.6" y="201.5">BOOST</text>
<text x="210.6" y="199.5">PI_BK</text>
<text x="211" y="202.8">22uh</text>
<text x="251.2" y="198.5">PI_OUT</text>
<text x="153.3" y="207" transform="rotate(-90 153.3 207)">ON/~OFF</text>
<text x="184.3" y="207.4">C9</text>
<text x="184.4" y="204.8">BF</text>
<text x="245.6" y="204.1">Screw_Terminal_01x01</text>
<text x="65" y="220.6">0.47uf</text>
<text x="83.9" y="220.6">15uf</text>
<text x="101.9" y="220.6">15uf</text>
<text x="120.9" y="220.8">15uf</text>
<text x="65" y="222.9">PI_BYP</text>
<text x="83.9" y="222.6">PI_BULK_A</text>
<text x="101.8" y="222.6">PI_BULK_B</text>
<text x="120.9" y="222.9">PI_BULK_C</text>
<text x="211.8" y="226.7">180uf</text>
<text x="233.6" y="227.2">180uf</text>
<text x="145" y="230.7">NC</text>
<text x="158.3" y="233.4" transform="rotate(-90 158.3 233.4)">GND</text>
<text x="167.1" y="232">SW</text>
<text x="206.8" y="228.7">PI_OUT_CA</text>
<text x="233.7" y="229">PI_OUT_CB</text>
<text x="196.9" y="237.3">PI_CATCH</text>
<text x="196.9" y="239.4">D_Schottky</text>
</g>
<g font-size="1.8" fill="#a90000">
<text x="121.8" y="41.7">7</text>
<text x="121.8" y="39.1">8</text>
<text x="151.1" y="36.6">2</text>
<text x="151.1" y="39.1">3</text>
<text x="151.1" y="41.7">4</text>
<text x="121.8" y="46.7">5</text>
<text x="121.8" y="44.2">6</text>
<text x="151.1" y="44.2">5</text>
<text x="151.1" y="46.7">6</text>
<text x="211.4" y="46.7">9</text>
<text x="257.1" y="46.7">5</text>
<text x="121.8" y="51.8">3</text>
<text x="121.8" y="49.3">4</text>
<text x="151.1" y="49.3">7</text>
<text x="151.1" y="51.8">8</text>
<text x="210.8" y="49.3">10</text>
<text x="210.8" y="51.8">11</text>
<text x="121.8" y="56.9">1</text>
<text x="121.8" y="54.4">2</text>
<text x="150.5" y="56.9">10</text>
<text x="151.1" y="54.4">9</text>
<text x="211.4" y="56.9">3</text>
<text x="256.5" y="56.9">21</text>
<text x="64.5" y="62.3" transform="rotate(-90 64.5 62.3)">1</text>
<text x="67.1" y="62.3" transform="rotate(-90 67.1 62.3)">2</text>
<text x="210.8" y="67.1">27</text>
<text x="256.5" y="67.1">14</text>
<text x="256.5" y="69.6">13</text>
<text x="211.4" y="72.1">1</text>
<text x="211.4" y="77.2">7</text>
<text x="211.4" y="82.3">6</text>
<text x="256.5" y="79.8">17</text>
<text x="256.5" y="82.3">16</text>
<text x="270.4" y="83.6">1</text>
<text x="270.4" y="81">2</text>
<text x="270.4" y="78.5">3</text>
<text x="121.8" y="89.9">4</text>
<text x="121.8" y="87.4">5</text>
<text x="121.8" y="84.8">6</text>
<text x="151.1" y="84.8">1</text>
<text x="151.1" y="87.4">2</text>
<text x="151.1" y="89.9">3</text>
<text x="211.4" y="87.4">8</text>
<text x="121.8" y="95">2</text>
<text x="121.8" y="92.5">3</text>
<text x="151.1" y="92.5">4</text>
<text x="151.1" y="95">5</text>
<text x="210.8" y="95">28</text>
<text x="256.5" y="92.5">20</text>
<text x="256.5" y="95">19</text>
<text x="121.8" y="97.5">1</text>
<text x="151.1" y="97.5">6</text>
<text x="151.1" y="100.1">7</text>
<text x="210.8" y="100.1">32</text>
<text x="151.1" y="102.6">8</text>
<text x="210.8" y="102.6">33</text>
<text x="210.8" y="107.7">37</text>
<text x="210.8" y="110.2">38</text>
<text x="210.8" y="112.8">36</text>
<text x="256.5" y="110.2">22</text>
<text x="256.5" y="112.8">23</text>
<text x="210.8" y="117.9">35</text>
<text x="256.5" y="115.3">24</text>
<text x="256.5" y="117.9">25</text>
<text x="149.2" y="124.2">1</text>
<text x="210.8" y="122.9">34</text>
<text x="256.5" y="122.9">26</text>
<text x="89.5" y="126.7">1</text>
<text x="89.5" y="131.8">5</text>
<text x="112.3" y="126.7">4</text>
<text x="112.3" y="131.8">2</text>
<text x="149.2" y="126.7">2</text>
<text x="149.2" y="129.3">3</text>
<text x="210.8" y="128">39</text>
<text x="257.1" y="128">2</text>
<text x="101.3" y="136.6" transform="rotate(-90 101.3 136.6)">3</text>
<text x="210.8" y="133.1">29</text>
<text x="257.1" y="133.1">4</text>
<text x="210.8" y="138.2">40</text>
<text x="256.5" y="138.2">12</text>
<text x="256.5" y="140.7">15</text>
<text x="256.5" y="143.3">18</text>
<text x="210.8" y="145.8">31</text>
<text x="210.8" y="148.3">30</text>
<text x="256.5" y="148.3">41</text>
<text x="152.1" y="195" transform="rotate(-90 152.1 195)">7</text>
<text x="162.3" y="195" transform="rotate(-90 162.3 195)">6</text>
<text x="140.3" y="200.4">2</text>
<text x="173.3" y="200.4">3</text>
<text x="250.1" y="200.4">1</text>
<text x="140.3" y="229.6">5</text>
<text x="173.3" y="230.9">1</text>
<text x="157.2" y="238.2" transform="rotate(-90 157.2 238.2)">4</text>
</g>
</svg>
